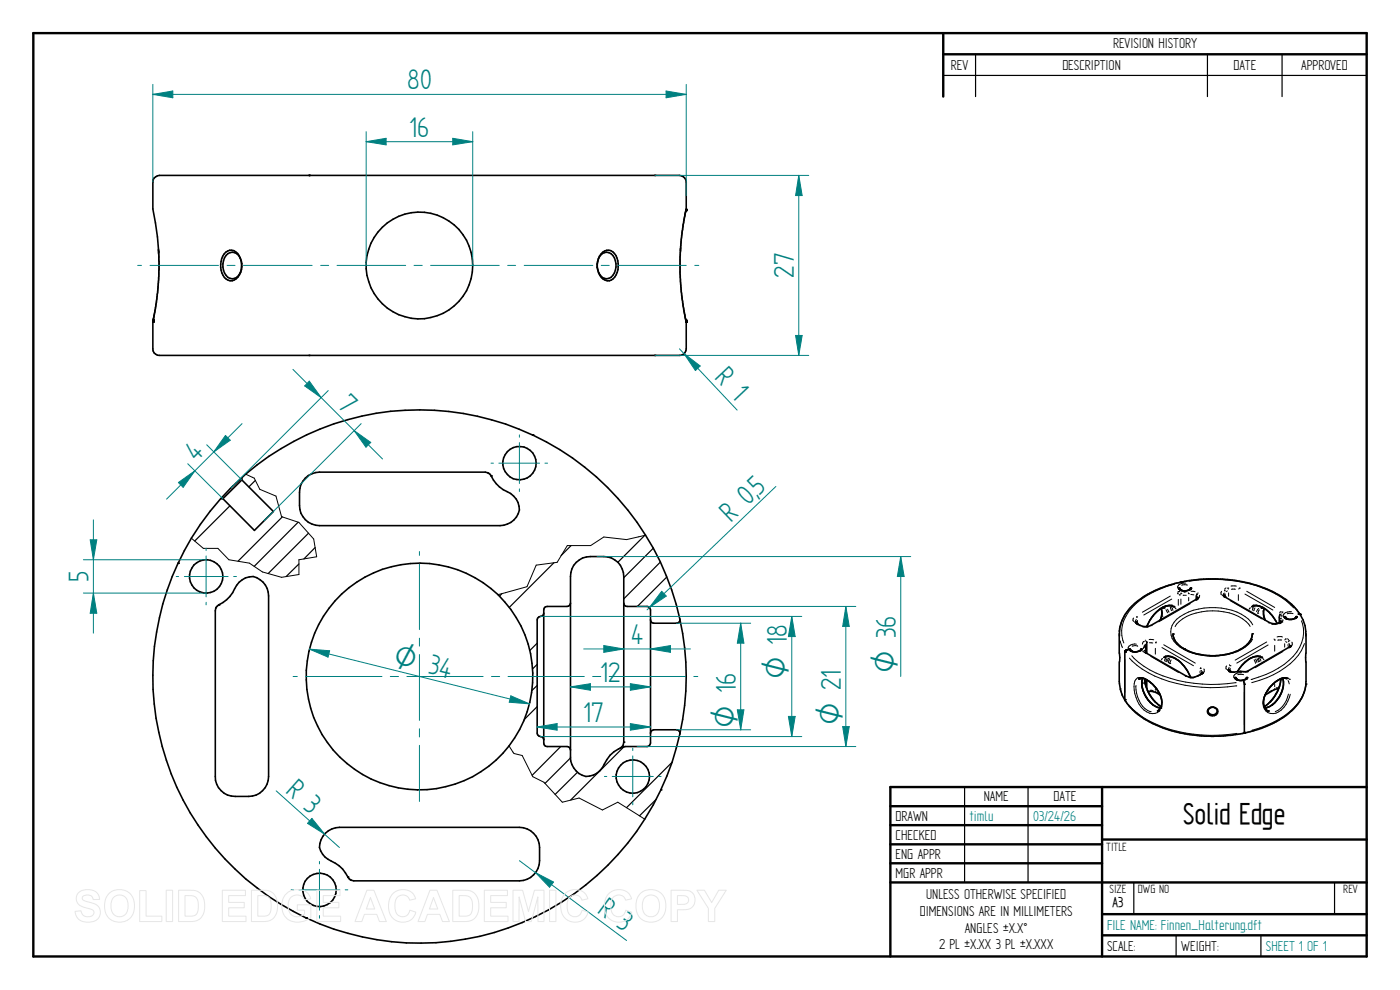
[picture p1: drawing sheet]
<svg xmlns="http://www.w3.org/2000/svg" width="297mm" height="210mm" viewBox="0 0 297 210" stroke-linecap="round" stroke-linejoin="round" font-family="sans-serif">
<g fill="none" stroke="#000" stroke-width=".51">
<path d="M7.1 7h282.8v195.9h-282.8zM200.1 7v13.5M200.1 11.5h89.8M188.9 171h44.9M188.9 175h44.9M188.9 179.1h44.9M233.8 167v35.9M233.8 178.1h56.1M289.9 167h-101v35.9M188.9 183.1h44.9M188.9 187.2h101M233.8 193.9h56.1"/>
<path d="M233.8 198.4h56.1"/>
</g>
<g fill="none" stroke="#000" stroke-width=".25">
<path d="M200.1 16h89.8M207 11.5v9M256.2 11.5v9M272 11.5v9M48.8 107.3l-7.5 7.5M54.1 101.9l-1.3 1.4M59.9 109.6l-9.4 9.4M63.2 110.8l-9.3 9.3M63.4 119.6l-2.7 2.7M65.4 113.1l-8.5 8.6M66.8 116.2l-2.3 2.4M117.5 119.4l-9.5 9.5"/>
<path d="M121.2 115.7l-2.2 2.2M136.8 113.5l-5.7 5.8M138.6 116.3l-6.3 6.3M140.1 119.3l-7.8 7.7M106.5 125.9l-.5 .6M114 136.4l-1.6 1.6M141.5 122.4l-6.3 6.3M114 149.9l-2.8 2.8M114 145.4l-1.2 1.1M114 140.9l-1 1M119 158.4l-6.1 6.1M132.4 158.4l-11.3 11.3"/>
<path d="M121 160.8l-5.4 5.4M122.5 163.8l-4.7 4.7M139.2 169.5l-3.5 3.6M142.5 161.8l-9.6 9.5M204.6 167v20.2M218.1 167v20.2M240.5 187.3v6.6M249.5 198.4v4.5M267.5 198.4v4.5M283.1 187.3v6.6"/>
</g>
<g fill="none" stroke="#000" stroke-width=".21">
<path d="M52.1 100.6l1.8 .8 1.2 2.4 3.4 1.4 1.2 4.4 3.7 1.2 3.1 3.5 .7 3.8-3.8 .6v3.2l-3.7 .6-4-1.2-2.8-1.8-4.3-.8-2.4-2.4h-3.1l-2.5-2.1M136.9 113.5l-4 1-4.8-.6-2.8 1.8h-4.9l-2.2 3.6-4.5 .6-1.9 4.6-6.1 1.7M237.7 136l.4 1.4M238.6 138.3h.1M238.6 140v6.9M238.9 137.9h.1M238.9 137.9l-.2 .2M239.1 137.8h.1M239.6 139.6a20.2 20.2 0 0 0 11.8 5.8 33.9 33.9 0 0 0 11 .1M240.1 139.1a18.3 18.3 0 0 0 9.8 5.3 32.5 32.5 0 0 0 12.4 .4M240.2 137.1l.6-.2 .6 .2M240.5 131.1l-.1 .2 .1 .5"/>
<path d="M241 132.3h.2M241.1 136.7a1.32 1.32 0 0 0-1.7 .9 1.58 1.58 0 0 0 1.6 .7M241.1 131.4l-.2 .3M241.1 130.9h.1M241.1 132.4l.3 .1M241.1 130.9l.1 .1M241.3 131.6v.4M241.9 132.7h-.3M242.4 138.1l.1 .2M242.4 133h1.2M242.5 138.3h.1M242.6 136.1h.1"/>
<path d="M242.6 137.3v.3M242.6 136.1l-.2 .6M242.7 137.1h.1M242.7 138h.1M242.7 138l.2 .1M243 138.4h.1M243 138.3l-.3 .1M243 135.8h.1M243.1 136.7l-.2 .2M243.1 138l-.1 .2M243.1 136l.1 .2M243.2 136v.2"/>
<path d="M243.2 136.2h.1M243.8 135.7h1M243.8 136.4h.8M244.1 139.2l5.9 3.5M244.2 132.7h.2M245.1 137.5v1.3M245.2 136.4h.1M245.3 136.1l-.1 .3M246.5 130.7h.1M246.5 137.4l6.7 3.8M246.5 129.8v.9M246.6 139.7l-.2 .3"/>
<path d="M246.9 136.8l6.7 3.9M247.1 128.8h.1M247.2 139.1a3.8 3.8 0 0 1 3.4 1.4l1.3 1.8M247.3 139.7l-.2 .5M247.4 129.3l.3 .7M247.6 139.7l-.2 .7M247.7 129.2l.3 .7M247.9 139.7h.1M247.9 139.7l-.3 .7M248.2 139.9l-.3 .7M248.3 128.9h.1M248.3 128.9l.2 .6"/>
<path d="M248.3 126.4l-5.9 3.5M248.5 140l-.3 .8M248.6 127.1l-5.9 3.4M248.6 128.9l.2 .6M248.8 128.4a3.8 3.8 0 0 0-3.5 1.4l-1.3 1.7M249.1 124a18 18 0 0 0-9.7 5.8 6.7 6.7 0 0 0-1 6.6M249.2 128.9l.3 .3M249.8 125.8h.1M249.8 125.8l.1 .2M249.9 125.5h.1M250 127.2v1.2M250.2 126.2h.1"/>
<path d="M250.2 126.2h.2M250.3 125.5h-.4M250.5 125.9h.1M250.5 127.1v1.1M250.6 125.8l-.1 .1M250.6 123.5l.1 .1M250.7 123.6h.1M251 126.3h.7M251.1 125.6h.5M251.6 123.7a1.32 1.32 0 0 0-1.7 1 1.5 1.5 0 0 0 1.6 .7M251.9 124.1l-1.2 .1M252.1 125.7v.2"/>
<path d="M252.1 125.9h.1M252.2 126.7v.8M252.3 123.3a30.5 30.5 0 0 1 18.3 2.7 13.8 13.8 0 0 1 3.8 2.9M252.5 128.1l-6.7 3.8M252.6 126.1l.7 .1M252.7 125.4l.8 .1M253.7 127.2h.2M253.8 126.2h.1M253.9 126.5l.1 .1M254 126.6h.1M254 125.9l-.2 .3M254.1 125.8h.1"/>
<path d="M254.5 126.3l-.2 .6M259.2 125.4l-.2 .2 .1 .6M259.6 126.6h.2M259.8 125.2h.1M259.8 125.8l-.2 .2M259.8 125.2l.1 .2M259.9 126v.4M260.1 124.7l-.3 .2M260.4 125.3l-.3 .2M260.5 124.8h.1M260.5 124.8l.1 .2M260.6 125.8v.7"/>
<path d="M261 127.4l6.7 3.9M261.2 124.3h1.1M261.2 125h.9M262.7 126.2v1.2M262.9 124.8h.1M262.9 124.8l-.1 .2M264.1 126l5.9 3.4M264.5 125.4l5.9 3.5M265.2 132.9a8.6 8.6 0 0 0-6.8-3.3 11.7 11.7 0 0 0-8.2 2.2l-.9 1.1M265.3 128.9l-.3 .3M265.8 132.5a7.7 7.7 0 0 0-5.5-3.3 12.9 12.9 0 0 0-10.7 2.2 3.6 3.6 0 0 0 .8 5.9 13.4 13.4 0 0 0 13.8 0l1.2-1.2 .3-.5M265.8 128.4a4 4 0 0 1 3.5 1.5l.9 1"/>
<path d="M265.9 128.9l-.2 .6M266.1 140l.3 .7M266.2 128.9l-.2 .7M266.4 139.8l.3 .7M266.7 139.7l.3 .7M266.8 130.1h.1M267 139.7h.1M267 139.7l.2 .6M267 129.1l-.4 .7M267.2 129.4l-.4 .7M267.3 139.7l.2 .6M267.4 139.1a4.6 4.6 0 0 0-4 2"/>
<path d="M267.6 128.9h.1M267.9 139.7l.2 .3M268 130.5l.1 .5M268.1 129.4l-.1 .4M268.7 136.2l-6.7 3.8M269 136.8l-6.6 3.9M269.3 132.1h-.2M269.7 132.4h1.1M270.3 135.6l.1 .2M270.4 135.8h.1M270.4 136.9v1.2M270.9 135.1h1.2"/>
<path d="M271.4 132.2h.2zM271.4 130.4v.2M271.4 131.1l.1 .2M271.4 130.3l.2 .1M271.6 131.7v.1M271.6 129.8h.1M271.6 131.6l.1 .1M271.6 129.8l-.1 .2M271.7 131.3h.1M271.7 130.3h.2M271.8 131.1l-.1 .2M271.9 135.8h-.8"/>
<path d="M271.9 132h.1M271.9 130.5v.3M272 129.8h.1M272 129.8l.1 .2M272.2 131.4l-.3 .6M272.2 138.2l-5.9 3.4M272.5 136.6v.7M272.7 135.6h.1M272.7 135.6l-.1 .2M272.8 136.1l.2 .2M273.1 135.5l.3 .2M273.3 136.7v.4"/>
<path d="M273.3 137.4h.3M273.4 135.9h.1M273.4 136.5l.2 .2M273.4 135.9l-.1 .2M274 129.8a1.3 1.3 0 0 0-1.8 1 1.58 1.58 0 0 0 1.7 .6M274.1 136.2l.1 .6-.2 .2M274.3 130.2h-1.2M275.4 130.3h.1M275.6 130.3h.1M275.7 130.3h.1M276.1 131.7a7.3 7.3 0 0 1-2.7 8.4 19.6 19.6 0 0 1-7.9 4M276.7 136.5a12 12 0 0 1-6.5 6.6l-1.4 .7-3.2 1"/>
<path d="M108 158.2l1.1 1.7 1.7 .4 2.2 4.5 2.4 1.1 3.9 4.3 3.6-.9 4.9 2.5 3.3-1.6 5.7 3.6M237.7 146.1h.1M237.7 146.2l.5 1.3M239.6 149.7a19.8 19.8 0 0 0 11.8 5.8 32.7 32.7 0 0 0 11 .1M241 145.4a5.8 5.8 0 0 0 3 5.6M242.2 145.4a6.1 6.1 0 0 0 2.5 4.2M242.8 144.3h.1M242.8 144.3v.4M242.9 144.2v.2M242.9 144.3v.1M243 144.6l-.2 .3M243 144.8v.1"/>
<path d="M243.4 146.5l.5 1 1.1 1.5M244 151h.1M244 146.4l.6 .1M245.1 146.1v.3M245.1 146.7l.1 .2M245.4 146.9l.3 .2M246.3 147.6a6.5 6.5 0 0 0-4.2-3.9 1.5 1.5 0 0 0-1.5 2 6.2 6.2 0 0 0 3.3 5.6 2.1 2.1 0 0 0 2.2-.6M247.9 140.6h.1M248.2 140.8h.1M251.7 143.4l-.2 .1M252.3 143.7h1.1M254 143.4l.3 .1"/>
<path d="M254.6 142.4v.3M254.6 141.8h.1M254.7 143h.2M254.7 143.2l-.2 .1M254.8 142.2l.1 .2M254.8 141.6l-.2 .2M255.4 141.9v.8M260.2 141.3l-.1 .2 .1 .5M260.6 142.5h.3zM260.8 141.6l-.2 .3M260.8 141l.1 .2M260.9 141.2h.1"/>
<path d="M261 141.8v.4M261.2 142.6l.8 .1M262.4 142.5l.1 .1M262.6 143.1h1.2M262.9 142.5h.5M263.5 142.7a1.32 1.32 0 0 0-1.8 1 1.43 1.43 0 0 0 1.7 .7M263.8 144.5h.1M263.9 142.5v.1M263.9 144.7l.1 .2M264 145.2h.1M264 144.9h.1M264 155.3h.1"/>
<path d="M264 146.8v6.9M264 155.3l-.1 .2M264.6 142.5h.1M264.6 142.5l-.4 .1M264.6 142.4h.3M265.4 144.1h.1M269.9 146.4l-.8 .5M270.4 145.2v.5M270.4 146.1l-.1 .2M271.1 145.9l-.4 .1M271.5 145.6v.1a9.1 9.1 0 0 1-2 3.3M272.3 145.5a6.2 6.2 0 0 1-2.5 4.2"/>
<path d="M273.3 144.4l.2 .7M273.3 147.2a5.1 5.1 0 0 1-2.7 3.8M273.6 144.1h.1M273.6 144.1a1.68 1.68 0 0 0-2.3 0 6.6 6.6 0 0 0-3.4 5 2.17 2.17 0 0 0 1.4 2.2 2.17 2.17 0 0 0 2.5-.7 6.2 6.2 0 0 0 1.9-3.3M276.7 146.6a12 12 0 0 1-6.5 6.6l-2.9 1.2-1.7 .5"/>
</g>
<g fill="#000">
<circle cx="65.6" cy="37.2" r=".17"/>
<circle cx="138.9" cy="37.2" r=".17"/>
<circle cx="145.5" cy="44.8" r=".17"/>
<circle cx="145.5" cy="44.6" r=".17"/>
<circle cx="145.5" cy="44.7" r=".17"/>
<circle cx="145.5" cy="44.4" r=".17"/>
<circle cx="145.5" cy="44.5" r=".17"/>
<circle cx="32.4" cy="68.2" r=".17"/>
<circle cx="32.4" cy="68.3" r=".17"/>
<circle cx="32.5" cy="67.9" r=".17"/>
<circle cx="32.5" cy="68" r=".17"/>
<circle cx="32.5" cy="68.1" r=".17"/>
<circle cx="32.5" cy="67.8" r=".17"/>
<circle cx="65.6" cy="75.4" r=".17"/>
<circle cx="138.9" cy="75.4" r=".17"/>
<circle cx="145.5" cy="67.8" r=".17"/>
<circle cx="145.5" cy="67.9" r=".17"/>
<circle cx="145.5" cy="68.3" r=".17"/>
<circle cx="145.5" cy="68.2" r=".17"/>
<circle cx="145.5" cy="68.1" r=".17"/>
<circle cx="145.6" cy="68.3" r=".17"/>
<circle cx="113" cy="92.3" r=".17"/>
<circle cx="37.8" cy="119.5" r=".17"/>
<circle cx="104.2" cy="101" r=".17"/>
<circle cx="46.4" cy="128.3" r=".17"/>
<circle cx="238.6" cy="138.3" r=".17"/>
<circle cx="238.7" cy="138.2" r=".17"/>
<circle cx="238.7" cy="138.1" r=".17"/>
<circle cx="238.7" cy="138" r=".17"/>
<circle cx="238.8" cy="138" r=".17"/>
<circle cx="238.9" cy="137.9" r=".17"/>
<circle cx="239" cy="137.9" r=".17"/>
<circle cx="239" cy="137.8" r=".17"/>
<circle cx="239.1" cy="137.8" r=".17"/>
<circle cx="239.6" cy="137.7" r=".17"/>
<circle cx="239.6" cy="137.8" r=".17"/>
<circle cx="239.6" cy="137.9" r=".17"/>
<circle cx="239.7" cy="137.9" r=".17"/>
<circle cx="239.7" cy="138" r=".17"/>
<circle cx="239.8" cy="138" r=".17"/>
<circle cx="239.9" cy="138" r=".17"/>
<circle cx="239.9" cy="138.1" r=".17"/>
<circle cx="240.1" cy="138.2" r=".17"/>
<circle cx="240.9" cy="132" r=".17"/>
<circle cx="240.9" cy="131.9" r=".17"/>
<circle cx="240.9" cy="132.1" r=".17"/>
<circle cx="241" cy="132.1" r=".17"/>
<circle cx="241" cy="132.2" r=".17"/>
<circle cx="241.1" cy="132.2" r=".17"/>
<circle cx="241.2" cy="132.3" r=".17"/>
<circle cx="241.2" cy="132.2" r=".17"/>
<circle cx="241.6" cy="138.1" r=".17"/>
<circle cx="241.7" cy="138.1" r=".17"/>
<circle cx="241.9" cy="138" r=".17"/>
<circle cx="241.9" cy="137.9" r=".17"/>
<circle cx="242" cy="137.9" r=".17"/>
<circle cx="242" cy="137.8" r=".17"/>
<circle cx="242.1" cy="137.8" r=".17"/>
<circle cx="242.1" cy="137.7" r=".17"/>
<circle cx="242.9" cy="137.2" r=".17"/>
<circle cx="242.9" cy="137.1" r=".17"/>
<circle cx="243" cy="138.4" r=".17"/>
<circle cx="243.3" cy="132.9" r=".17"/>
<circle cx="246.2" cy="131.4" r=".17"/>
<circle cx="246.3" cy="129.1" r=".17"/>
<circle cx="246.7" cy="128.9" r=".17"/>
<circle cx="246.8" cy="128.9" r=".17"/>
<circle cx="246.9" cy="139.4" r=".17"/>
<circle cx="246.9" cy="128.9" r=".17"/>
<circle cx="247" cy="139.4" r=".17"/>
<circle cx="248.8" cy="134.5" r=".17"/>
<circle cx="248.9" cy="128.7" r=".17"/>
<circle cx="249" cy="128.7" r=".17"/>
<circle cx="250.1" cy="124.8" r=".17"/>
<circle cx="250.1" cy="124.9" r=".17"/>
<circle cx="250.1" cy="125" r=".17"/>
<circle cx="250.2" cy="125" r=".17"/>
<circle cx="250.3" cy="125.1" r=".17"/>
<circle cx="250.4" cy="125.1" r=".17"/>
<circle cx="250.4" cy="125.2" r=".17"/>
<circle cx="250.6" cy="125.2" r=".17"/>
<circle cx="250.6" cy="123.5" r=".17"/>
<circle cx="250.7" cy="123.5" r=".17"/>
<circle cx="251.2" cy="137.7" r=".17"/>
<circle cx="251.3" cy="137.7" r=".17"/>
<circle cx="252.1" cy="125.2" r=".17"/>
<circle cx="252.2" cy="125.1" r=".17"/>
<circle cx="252.3" cy="125.1" r=".17"/>
<circle cx="252.4" cy="125.1" r=".17"/>
<circle cx="252.4" cy="125" r=".17"/>
<circle cx="252.5" cy="125" r=".17"/>
<circle cx="252.5" cy="124.9" r=".17"/>
<circle cx="252.5" cy="124.8" r=".17"/>
<circle cx="252.6" cy="124.8" r=".17"/>
<circle cx="253.7" cy="127.2" r=".17"/>
<circle cx="253.8" cy="127.1" r=".17"/>
<circle cx="253.9" cy="127" r=".17"/>
<circle cx="254" cy="126.9" r=".17"/>
<circle cx="254" cy="127" r=".17"/>
<circle cx="254" cy="126.8" r=".17"/>
<circle cx="259.5" cy="126.3" r=".17"/>
<circle cx="259.5" cy="126.2" r=".17"/>
<circle cx="259.5" cy="126.4" r=".17"/>
<circle cx="259.6" cy="126.4" r=".17"/>
<circle cx="259.7" cy="126.5" r=".17"/>
<circle cx="259.8" cy="126.6" r=".17"/>
<circle cx="265.6" cy="128.7" r=".17"/>
<circle cx="265.7" cy="134.5" r=".17"/>
<circle cx="267.6" cy="129" r=".17"/>
<circle cx="267.6" cy="139.4" r=".17"/>
<circle cx="267.6" cy="139.5" r=".17"/>
<circle cx="267.6" cy="128.9" r=".17"/>
<circle cx="271.4" cy="132.2" r=".17"/>
<circle cx="271.5" cy="132.1" r=".17"/>
<circle cx="271.6" cy="132" r=".17"/>
<circle cx="271.7" cy="131.9" r=".17"/>
<circle cx="271.7" cy="132" r=".17"/>
<circle cx="271.7" cy="131.8" r=".17"/>
<circle cx="272.5" cy="130.9" r=".17"/>
<circle cx="272.5" cy="130.8" r=".17"/>
<circle cx="272.5" cy="131" r=".17"/>
<circle cx="272.6" cy="131.1" r=".17"/>
<circle cx="272.6" cy="131" r=".17"/>
<circle cx="272.7" cy="131.1" r=".17"/>
<circle cx="272.8" cy="131.2" r=".17"/>
<circle cx="273.1" cy="131.3" r=".17"/>
<circle cx="273.4" cy="137.3" r=".17"/>
<circle cx="273.5" cy="137.3" r=".17"/>
<circle cx="273.6" cy="137.2" r=".17"/>
<circle cx="273.6" cy="137.1" r=".17"/>
<circle cx="273.7" cy="137" r=".17"/>
<circle cx="273.7" cy="137.1" r=".17"/>
<circle cx="274.6" cy="131.2" r=".17"/>
<circle cx="274.7" cy="131.1" r=".17"/>
<circle cx="274.8" cy="131.1" r=".17"/>
<circle cx="274.9" cy="131" r=".17"/>
<circle cx="274.9" cy="130.9" r=".17"/>
<circle cx="275" cy="130.9" r=".17"/>
<circle cx="275" cy="130.8" r=".17"/>
<circle cx="275.8" cy="130.3" r=".17"/>
<circle cx="275.8" cy="130.4" r=".17"/>
<circle cx="132.3" cy="157.4" r=".17"/>
<circle cx="238.6" cy="148.4" r=".17"/>
<circle cx="241.6" cy="144" r=".17"/>
<circle cx="241.9" cy="143.9" r=".17"/>
<circle cx="242.2" cy="144.9" r=".17"/>
<circle cx="242.9" cy="144.7" r=".17"/>
<circle cx="245.6" cy="150.8" r=".17"/>
<circle cx="246.2" cy="150.2" r=".17"/>
<circle cx="246.3" cy="149.9" r=".17"/>
<circle cx="254.8" cy="143" r=".17"/>
<circle cx="254.8" cy="142.9" r=".17"/>
<circle cx="254.9" cy="142.9" r=".17"/>
<circle cx="255" cy="142.8" r=".17"/>
<circle cx="255" cy="142.7" r=".17"/>
<circle cx="260.6" cy="142.1" r=".17"/>
<circle cx="260.6" cy="142.2" r=".17"/>
<circle cx="260.7" cy="142.3" r=".17"/>
<circle cx="260.8" cy="142.4" r=".17"/>
<circle cx="260.9" cy="142.4" r=".17"/>
<circle cx="260.9" cy="142.5" r=".17"/>
<circle cx="262" cy="143.9" r=".17"/>
<circle cx="262" cy="143.8" r=".17"/>
<circle cx="262" cy="143.7" r=".17"/>
<circle cx="262.1" cy="144" r=".17"/>
<circle cx="262.1" cy="143.9" r=".17"/>
<circle cx="262.2" cy="144.1" r=".17"/>
<circle cx="262.3" cy="144.1" r=".17"/>
<circle cx="262.5" cy="144.2" r=".17"/>
<circle cx="263.9" cy="155.5" r=".17"/>
<circle cx="264" cy="155.4" r=".17"/>
<circle cx="264" cy="144.2" r=".17"/>
<circle cx="264.2" cy="144.1" r=".17"/>
<circle cx="264.3" cy="144" r=".17"/>
<circle cx="264.4" cy="143.9" r=".17"/>
<circle cx="264.4" cy="144" r=".17"/>
<circle cx="264.4" cy="143.8" r=".17"/>
<circle cx="264.5" cy="143.8" r=".17"/>
<circle cx="264.5" cy="143.7" r=".17"/>
<circle cx="268.4" cy="150.2" r=".17"/>
<circle cx="268.9" cy="150.8" r=".17"/>
<circle cx="271.7" cy="144" r=".17"/>
<circle cx="271.7" cy="144.1" r=".17"/>
<circle cx="272.6" cy="143.8" r=".17"/>
<circle cx="272.7" cy="143.9" r=".17"/>
<circle cx="272.8" cy="143.9" r=".17"/>
<circle cx="272.9" cy="143.9" r=".17"/>
<circle cx="277" cy="145.1" r=".17"/>
<circle cx="140.2" cy="167.6" r=".17"/>
<circle cx="64.9" cy="194.7" r=".17"/>
<circle cx="65" cy="194.7" r=".17"/>
<circle cx="73.8" cy="186.1" r=".17"/>
</g>
<g fill="none" stroke="#000" stroke-width=".34">
<path d="M33.6 52.9l.1 .4M48 54.2a1.69 1.69 0 0 1 2.9 .5 3.2 3.2 0 0 1-1.1 4.4 1.91 1.91 0 0 1-2.4-1.8 3.6 3.6 0 0 1 .6-3.1zM51.2 55.3l.1 .7M51.2 55.3a2.47 2.47 0 0 0-2.5-2.2 3.2 3.2 0 0 0-1.9 3.6 2.55 2.55 0 0 0 2.5 2.9 2.95 2.95 0 0 0 2-3M126.7 56.1a2.8 2.8 0 0 1 2.5-3 3 3 0 0 1 1.9 3.5 2.67 2.67 0 0 1-2.3 3 2.34 2.34 0 0 1-1.8-1.7M126.7 56.6l.1 .7M126.8 57.3a3.2 3.2 0 0 1 1.4-3.7 1.9 1.9 0 0 1 2.4 1.7 3.2 3.2 0 0 1-1.4 3.8 1.73 1.73 0 0 1-2.2-1.2M126.8 57.3l.2 .6M144.4 52.6v.7M145.5 44.7l.1-6a1.48 1.48 0 0 0-1.5-1.5h-110.3a1.49 1.49 0 0 0-1.4 1.5v5.6a60 60 0 0 1 1.3 15.1l-.5 4.7-.7 3.8M145.5 44.7l-.9 5.3-.3 4.5v3.6l.2 3.7 1 6M32.4 68.3v5.7a1.34 1.34 0 0 0 1.4 1.4h110.3a1.4 1.4 0 0 0 1.5-1.4v-5.7"/>
<path d="M145.5 67.8v.1M145.5 67.9v.1M113 92.3a56.4 56.4 0 0 0-61.7 9M113 92.3a56.3 56.3 0 0 1 31.2 39.4l-.1 .3-.5 .2h-4.9l-.4-.1-.3-.6M37.8 119.5a56.7 56.7 0 0 0 27.1 75.2M46.8 105.8a55 55 0 0 0-9 13.7M46.8 105.8h.5M51.3 101.3v.5M51.3 101.3l-4.5 4.5M51.3 101.8l-4 4M51.3 101.8l6.7 6.7-4 4-6.7-6.7M64.8 101.4a4.4 4.4 0 0 1 3-1.2h35.2a2.09 2.09 0 0 1 1.7 1.7 7.4 7.4 0 0 0 3.6 2.8 3.5 3.5 0 0 1 1.9 3.5 3.5 3.5 0 0 1-2.5 3l-1.6 .3h-38.3a4.3 4.3 0 0 1-4.3-4.3 7.2 7.2 0 0 1 .8-5.1z"/>
<path d="M103.5 100.3l.2 .1M104.1 100.8l.1 .2M45.9 128.8l-.1 .1M46.5 128.3l-.2 .1M50.7 123.5a3.4 3.4 0 0 1 5.1 0 4.1 4.1 0 0 1 1.2 2.9v38.3a4.3 4.3 0 0 1-4.3 4.3 7.7 7.7 0 0 1-5.2-.7 4.1 4.1 0 0 1-1.8-3.6v-35.1a2.05 2.05 0 0 1 1.6-1.8 7.8 7.8 0 0 0 2.9-3.6zM115.4 130.1a.96 .96 0 0 1-1.1 .8l-.3 .6v24a.96 .96 0 0 0 1 .8l.4 .6M121 128l-.4 .6-.3 .1h-4.6l-.3 .7v28.2l.3 .7 4.6 .1 .3 .1 .4 .6M132.3 128l.4 .6 .4 .1h4.2h.3l.4 .7v28.2l-.4 .7-.3 .1h-4.7a6.8 6.8 0 0 0-4.8 4.5 3.5 3.5 0 0 1-6.1 0l-.6-1.5-.1-.8v-38.3a4.2 4.2 0 0 1 4.3-4.2 6.8 6.8 0 0 1 5.8 1.2 4.6 4.6 0 0 1 1.2 3v35.1l-.1 .7-.7 .6M144.2 131.4a55.4 55.4 0 0 1 0 24.3M237.4 134.5v4.1M237.5 134.9v-1.1a9.1 9.1 0 0 1 3.2-5.7l2.8-2 3.1-1.5a29.8 29.8 0 0 1 9.4-1.8l2.6 .1a25.2 25.2 0 0 1 14.6 4.7l1.2 1 .9 1a7.6 7.6 0 0 1 1.7 5.3M237.5 138.6v1.8"/>
<path d="M238.6 138.3l.1 10.3M239.9 138.1h.1M240.1 138.2l.6 .1 .9-.1M241.7 138.1h-.1M241.8 138l-.1 .1M242.9 137.2l.2 .3v1M243 138.4l8.7 5a2.89 2.89 0 0 0 3.1-.4M243.3 136.4v2.2M246.2 131.5l-.1 .1M246.3 129.1l.2 1-.3 1.3M246.8 128.9h.1M246.9 139.4h.1"/>
<path d="M247.1 139.4l.8-.2 1.1 .3a7.3 7.3 0 0 1 2.9 2.8l.7 1.4M248.8 134.5l.1 .4a3.8 3.8 0 0 0 1.7 2.3l.6 .5M248.9 128.7l-.6-.2-.9 .1-1.4 .7-1.5 1.5-1.2 2.1M250.4 125.2h.1M250.6 125.2l.4 .1 1.1-.1M252.2 125.2h-.1M252.3 125.1h-.1M253.7 127.2l-9.5 5.5a2.91 2.91 0 0 1-3-.4M253.8 126.4v.7M259.8 126.6l9.5 5.5 .7 .2 1.4-.1M265.6 128.7l1.1-.2 1 .3a6.8 6.8 0 0 1 2.9 2.8l.4 .7M265.7 134.5a3.9 3.9 0 0 1-2.1 3 12.7 12.7 0 0 1-5.8 1.6h-1a13.6 13.6 0 0 1-5.5-1.4"/>
<path d="M267.6 139.4a2.41 2.41 0 0 0-2.4 .3l-1.8 1.5-.8 1.3M267.8 128.9h-.1M268.2 129.1l-.1 1.2 .3 1.3M271.6 130.4l-.2 .6v1.2M272.7 131.1h.1M272.8 131.2l.2 .1M273.3 137.4l-8.7 5-2.9 .2-.8-.1M273.5 137.3h-.1M274.5 131.3l-.4 .1-1.1-.1M274.7 131.2h-.1M275.4 130.3h.4M277 138.6v1.9"/>
<path d="M277.1 134.5v4.1M138 155.5l.1-.3 .6-.4h4.9a.73 .73 0 0 1 .6 .9M144.2 155.7a52.1 52.1 0 0 1-4 11.8M237.4 140.4a15.7 15.7 0 0 0 .7 7.1l.6 1.1M238.7 148.6a14.2 14.2 0 0 0 5.9 4.9l3.6 1.4 3.4 .8a30.1 30.1 0 0 0 8.4 .4l3.9-.6M241.9 143.9h-.2M241.9 143.8l.6 .1 .6 .2M242.2 144.9l.1 .3a6.1 6.1 0 0 0 3.1 4.7l.7 .3M242.4 143.9l-.2 .9M242.9 144.6l.3 1.3 .6 1.3a7.9 7.9 0 0 0 2.4 2.7M243.1 144.1v1.5M243.1 144.1a5.8 5.8 0 0 1 3.4 5.3l-.2 .5"/>
<path d="M243.3 144.2v1.8M243.6 146.7a3.2 3.2 0 0 1 2.5 .7M246.3 149.9h.1M246.3 149.9l-.7 .9M256.5 150.2a.99 .99 0 0 1 1.6 .1 .99 .99 0 0 1-.5 1.5 .97 .97 0 0 1-1.2-.3 .97 .97 0 0 1 .1-1.3zM256.6 150.2a.88 .88 0 0 1 1.4 0 .88 .88 0 0 1-.2 1.4 .94 .94 0 0 1-1.1-.1 .94 .94 0 0 1-.3-1zM262.3 144.1l.1 .1M263.8 144.5l.2 .7v10.2M264.2 144.1l-.8 .3-.9-.2M268.4 147.4l-.3 .7v1.3l.1 .6 .7 .8M271.2 146l-.9 .3-1.9 1.1M271.7 144.1v.7a8.7 8.7 0 0 1-3.5 5.1"/>
<path d="M272.1 143.9l.2 .6-.1 1.4a6.7 6.7 0 0 1-1.6 2.9l-1.2 1.1-1 .3M272.2 143.9l-1 .3-1.2 1-.8 .8-.8 1.4M272.6 143.8l-.4 .1M272.6 143.8l.2 .1M277 145.1l-.1 1.2-.6 1.5a15.7 15.7 0 0 1-9.3 6.9l-3.1 .8M277.1 140.4l-.1 4.6M69 176.8a4.4 4.4 0 0 1 3-1.3h38.2a4.3 4.3 0 0 1 4.3 4.3 7.2 7.2 0 0 1-.8 5.2 4.3 4.3 0 0 1-3.5 1.9h-35.1a2.19 2.19 0 0 1-1.8-1.7 7.6 7.6 0 0 0-3.7-2.9 3.3 3.3 0 0 1-1.1-4.9zM140.2 167.6a56.6 56.6 0 0 1-75.2 27.1M73.8 186.1l.1 .1M74.3 186.6l.2 .1"/>
<circle cx="89" cy="56.3" r="11.3"/>
<circle cx="110.2" cy="98.3" r="3.5"/>
<circle cx="43.8" cy="122.3" r="3.5"/>
<circle cx="89" cy="143.5" r="24"/>
<circle cx="134.2" cy="164.7" r="3.5"/>
<circle cx="67.8" cy="188.8" r="3.5"/>
</g>
<path d="M32.4 17.9v20.8M145.6 17.9v23.6M32.4 20l4.3-.7v1.4z" fill="none" stroke="#008080" stroke-width=".21"/>
<path d="M32.4 20l4.3-.7v1.4z" fill="#008080"/>
<path d="M141.3 19.3l4.3 .7-4.3 .7z" fill="none" stroke="#008080" stroke-width=".21"/>
<path d="M141.3 19.3l4.3 .7-4.3 .7z" fill="#008080"/>
<path d="M32.4 20h113.2M77.7 27.9v28.4M96.1 29.3l4.2 .8-4.2 .6zM100.3 27.9v28.4" fill="none" stroke="#008080" stroke-width=".21"/>
<path d="M96.1 29.3l4.2 .8-4.2 .6z" fill="#008080"/>
<path d="M77.7 30.1l4.2-.8v1.4z" fill="none" stroke="#008080" stroke-width=".21"/>
<path d="M77.7 30.1l4.2-.8v1.4z" fill="#008080"/>
<path d="M77.7 30.1h22.6M138.9 37.2h32.7M169.5 37.2l.7 4.3h-1.4zM138.9 75.4h32.7" fill="none" stroke="#008080" stroke-width=".21"/>
<path d="M169.5 37.2l.7 4.3h-1.4z" fill="#008080"/>
<path d="M168.8 71.2h1.4l-.7 4.2z" fill="none" stroke="#008080" stroke-width=".21"/>
<path d="M168.8 71.2h1.4l-.7 4.2z" fill="#008080"/>
<g fill="none" stroke="#008080" stroke-width=".21">
<path d="M169.5 37.2v38.2M29.2 56.3h.8M31.8 56.3h14.6M48.2 56.3h1.7M51.6 56.3h14.6M68 56.3h1.7M71.5 56.3h14.6M87.8 56.3h1.8M91.4 56.3h14.5M107.7 56.3h1.7M111.2 56.3h14.6M127.6 56.3h1.6"/>
<path d="M131.1 56.3h14.5M147.4 56.3h.9M143.6 132.2h15.7M157.1 132.2l.7 4.2h-1.4zM62.2 143.5h.9M64.9 143.5h16.1M82.8 143.5h1.7M86.3 143.5h16.2M104.3 143.5h1.7M107.8 143.5h16.2M125.7 143.5h1.8M129.2 143.5h16.2"/>
<path d="M143.6 154.8h15.7M147.2 143.5h.8"/>
</g>
<path d="M157.1 132.2l.7 4.2h-1.4z" fill="#008080"/>
<path d="M156.4 150.6h1.4l-.7 4.2z" fill="none" stroke="#008080" stroke-width=".21"/>
<path d="M156.4 150.6h1.4l-.7 4.2z" fill="#008080"/>
<path d="M135.2 128.7h46.4M157.1 132.2v22.6M179.5 128.7l.7 4.2h-1.4zM135.2 158.4h46.4" fill="none" stroke="#008080" stroke-width=".21"/>
<path d="M179.5 128.7l.7 4.2h-1.4z" fill="#008080"/>
<path d="M178.8 154.1h1.4l-.7 4.3z" fill="none" stroke="#008080" stroke-width=".21"/>
<path d="M178.8 154.1h1.4l-.7 4.3z" fill="#008080"/>
<path d="M126.7 118.1h66.5M191.1 118.1l.7 4.2h-1.4zM179.5 128.7v29.7" fill="none" stroke="#008080" stroke-width=".21"/>
<path d="M191.1 118.1l.7 4.2h-1.4z" fill="#008080"/>
<path d="M191.1 118.1v25.4M114.6 130.8h55.5M168 130.8l.7 4.2h-1.4zM114.6 156.3h55.5" fill="none" stroke="#008080" stroke-width=".21"/>
<path d="M168 130.8l.7 4.2h-1.4z" fill="#008080"/>
<path d="M167.3 152h1.4l-.7 4.3z" fill="none" stroke="#008080" stroke-width=".21"/>
<path d="M167.3 152h1.4l-.7 4.3z" fill="#008080"/>
<path d="M138 137.7l4.2-.8v1.5zM168 130.8v25.5" fill="none" stroke="#008080" stroke-width=".21"/>
<path d="M138 137.7l4.2-.8v1.5z" fill="#008080"/>
<path d="M128.1 136.9l4.2 .8-4.2 .7z" fill="none" stroke="#008080" stroke-width=".21"/>
<path d="M128.1 136.9l4.2 .8-4.2 .7z" fill="#008080"/>
<path d="M123.8 137.7h22.7M133.7 145l4.3 .7-4.3 .7z" fill="none" stroke="#008080" stroke-width=".21"/>
<path d="M133.7 145l4.3 .7-4.3 .7z" fill="#008080"/>
<path d="M121 145.7l4.3-.7v1.4z" fill="none" stroke="#008080" stroke-width=".21"/>
<path d="M121 145.7l4.3-.7v1.4z" fill="#008080"/>
<path d="M114 154.2l4.2-.7v1.4zM121 145.7h17" fill="none" stroke="#008080" stroke-width=".21"/>
<path d="M114 154.2l4.2-.7v1.4z" fill="#008080"/>
<path d="M133.7 153.5l4.3 .7-4.3 .7z" fill="none" stroke="#008080" stroke-width=".21"/>
<path d="M133.7 153.5l4.3 .7-4.3 .7z" fill="#008080"/>
<path d="M17.7 118.7h26M19.1 114.5h1.4l-.7 4.2zM17.7 125.8h26M114 154.2h24" fill="none" stroke="#008080" stroke-width=".21"/>
<path d="M19.1 114.5h1.4l-.7 4.2z" fill="#008080"/>
<path d="M19.8 125.8l.7 4.3h-1.4z" fill="none" stroke="#008080" stroke-width=".21"/>
<path d="M19.8 125.8l.7 4.3h-1.4z" fill="#008080"/>
<path d="M19.8 110.3v24M65.7 137.7l46.6 11.6M108.4 147.6l3.9 1.7-4.3-.3z" fill="none" stroke="#008080" stroke-width=".21"/>
<path d="M108.4 147.6l3.9 1.7-4.3-.3z" fill="#008080"/>
<path d="M65.7 137.7l4.2 .3-.3 1.4z" fill="none" stroke="#008080" stroke-width=".21"/>
<path d="M65.7 137.7l4.2 .3-.3 1.4z" fill="#008080"/>
<path d="M39.8 98.4l7.5 7.4M43.9 94.4l7.4 7.4M37.8 102.4l3.6-2.5-2.5 3.5z" fill="none" stroke="#008080" stroke-width=".21"/>
<path d="M37.8 102.4l3.6-2.5-2.5 3.5z" fill="#008080"/>
<path d="M47.8 92.4l1.1 1-3.6 2.5z" fill="none" stroke="#008080" stroke-width=".21"/>
<path d="M47.8 92.4l1.1 1-3.6 2.5z" fill="#008080"/>
<path d="M51.4 89.9l-16.1 16M65.6 80.9l2.6 3.5-3.6-2.5zM69.6 82.8l-20.6 20.7M76.6 89.9l-20.6 20.6" fill="none" stroke="#008080" stroke-width=".21"/>
<path d="M65.6 80.9l2.6 3.5-3.6-2.5z" fill="#008080"/>
<path d="M75.1 91.4l3.6 2.5-1.1 1z" fill="none" stroke="#008080" stroke-width=".21"/>
<path d="M75.1 91.4l3.6 2.5-1.1 1z" fill="#008080"/>
<g fill="none" stroke="#008080" stroke-width=".21">
<path d="M62.1 78.4l19.1 19M144.1 74l12.3 13M145.1 75l3.4 2.6-1 1zM104.2 98.3h.5M105.8 98.3h8.7M110.2 92.2v.6M110.2 93.9v8.7M115.6 98.3h.6M43.7 116.3v.5M43.7 117.9v8.7M89 117v.8M89 119.6v14"/>
<path d="M110.2 103.7v.6M37.4 122.3h.5M39.1 122.3h9.3M43.7 127.8v.5M49.6 122.3h.6M89 135.4v1.7M89 138.9v13.9M89 154.6v1.7M89 158.1v11.9M134.2 158.7v.5M128.2 164.7h.5M129.9 164.7h8.7"/>
<path d="M134.2 160.4v8.6M134.2 170.2v.5M139.7 164.7h.6M61.8 188.8h.5M63.4 188.8h8.7M67.8 182.8v.5M67.8 184.4v8.7M67.8 194.2v.6M73.2 188.8h.6"/>
</g>
<path d="M145.1 75l3.4 2.6-1 1z" fill="#008080"/>
<path d="M58.6 167.8l13.4 12M66.2 173.6l2.7 3.4-3.7-2.3z" fill="none" stroke="#008080" stroke-width=".21"/>
<path d="M66.2 173.6l2.7 3.4-3.7-2.3z" fill="#008080"/>
<path d="M110.2 182.6l22.7 16.9M113.6 185.1l3.8 2-.8 1.1z" fill="none" stroke="#008080" stroke-width=".21"/>
<path d="M113.6 185.1l3.8 2-.8 1.1z" fill="#008080"/>
<path d="M164.6 103.2l-27.3 26.2M140.4 125.4l1 1-3.6 2.5z" fill="none" stroke="#008080" stroke-width=".21"/>
<path d="M140.4 125.4l1 1-3.6 2.5z" fill="#008080"/>
<g fill="none" stroke="#e6e6e6" stroke-width=".21">
<path d="M16.6 189.4a3.1 3.1 0 0 1 4.1 .2l.4 1.2h-1.3a1.26 1.26 0 0 0-1.1-.9 1.26 1.26 0 0 0-1.3 .6l.2 .4 .8 .4a3.8 3.8 0 0 1 2.6 1.2 2.14 2.14 0 0 1-.2 2.3 2.14 2.14 0 0 1-2.2 .8 2.4 2.4 0 0 1-2.7-2.3l1.3-.1a1.43 1.43 0 0 0 1.2 1.3 1.43 1.43 0 0 0 1.5-.9 1.27 1.27 0 0 0-1.3-.9 2.44 2.44 0 0 1-2.4-2.1l.1-.7zM23.1 189.6a3.3 3.3 0 0 1 3.9-.5 3.3 3.3 0 0 1 1.5 3.6 3.2 3.2 0 0 1-3.7 2.9 3.2 3.2 0 0 1-2.6-3.9l.3-1.2zM24 190.4a1.85 1.85 0 0 1 2.3-.3 1.85 1.85 0 0 1 .9 2.1 1.85 1.85 0 0 1-.9 2 1.85 1.85 0 0 1-2.2-.3 3.2 3.2 0 0 1-.1-3.5zM29.6 188.9h1.4v5.5h3.3v1.1h-4.7zM35.3 188.8h1.3v6.7h-1.3zM37.9 188.8h2.4a2.84 2.84 0 0 1 3.1 3.4 2.79 2.79 0 0 1-3 3.3h-2.5zM39.2 190a2.79 2.79 0 0 1 2.5 .5 3.4 3.4 0 0 1-.3 3.6l-.5 .2-1.7 .1zM47.2 188.8h4.9v1.2h-3.6v1.4h3.3v1.2h-3.3v1.8h3.7v1.1h-5zM53.3 188.8h2.5a2.84 2.84 0 0 1 3.1 3.4 2.79 2.79 0 0 1-3 3.3h-2.6zM54.7 190a2.79 2.79 0 0 1 2.5 .5 3.4 3.4 0 0 1-.3 3.6l-.6 .2-1.6 .1zM60.6 189.7a3.4 3.4 0 0 1 5 .2l.3 .8-1.3 .2a1.82 1.82 0 0 0-2.3-.9 1.82 1.82 0 0 0-1.2 2.1 2.05 2.05 0 0 0 1.1 2.2 2.05 2.05 0 0 0 2.4-.4v-.8h-1.5v-1.2h2.9v2.7a3.9 3.9 0 0 1-5.6-.3 4 4 0 0 1 .2-4.6zM67.2 188.8h4.9v1.2h-3.5v1.4h3.3v1.2h-3.3v1.8h3.7v1.1h-5.1z"/>
<path d="M77.8 188.8h1.5l2.7 6.7h-1.5l-.6-1.5h-2.6l-.5 1.5h-1.5zM78.6 190.4l.9 2.4h-1.8zM83.3 189.6a2.88 2.88 0 0 1 4.9 1.1l-1.3 .3a1.6 1.6 0 0 0-1.9-1.1 1.6 1.6 0 0 0-1.2 1.8 2.26 2.26 0 0 0 1.3 2.7 1.52 1.52 0 0 0 1.9-1.3l1.2 .4a2.98 2.98 0 0 1-3.5 2.1 2.98 2.98 0 0 1-2.3-3.4l.2-1.4zM91.2 188.8h1.5l2.6 6.7h-1.4l-.6-1.5h-2.6l-.6 1.5h-1.4zM92 190.4l.9 2.4h-1.8zM96.1 188.8h2.4a2.84 2.84 0 0 1 3.1 3.4 2.79 2.79 0 0 1-3 3.3h-2.5zM97.4 190a2.79 2.79 0 0 1 2.5 .5 3.4 3.4 0 0 1-.3 3.6l-.6 .2-1.6 .1zM102.7 188.8h5v1.2h-3.6v1.4h3.3v1.2h-3.3v1.8h3.7v1.1h-5.1zM108.8 188.8h2.1l1.2 4.6 1.3-4.6h2v6.7h-1.3v-5.2l-1.4 5.2h-1.2l-1.4-5.2v5.2h-1.3zM116.6 188.8h1.3v6.7h-1.3zM119.8 189.6a2.88 2.88 0 0 1 4.9 1.1l-1.3 .3a1.6 1.6 0 0 0-1.8-1.1 1.6 1.6 0 0 0-1.3 1.8 2.26 2.26 0 0 0 1.3 2.7 1.52 1.52 0 0 0 1.9-1.3l1.3 .4a2.98 2.98 0 0 1-3.5 2.1 2.98 2.98 0 0 1-2.3-3.4l.2-1.4zM129.1 189.6a2.88 2.88 0 0 1 4.9 1.1l-1.3 .3a1.6 1.6 0 0 0-1.9-1.1 1.6 1.6 0 0 0-1.2 1.8 2.26 2.26 0 0 0 1.3 2.7 1.52 1.52 0 0 0 1.9-1.3l1.2 .4a2.98 2.98 0 0 1-3.5 2.1 2.98 2.98 0 0 1-2.3-3.4l.2-1.4z"/>
<path d="M135.8 189.6a3.3 3.3 0 0 1 3.9-.5 3.3 3.3 0 0 1 1.5 3.6 3.2 3.2 0 0 1-3.6 2.9 3.2 3.2 0 0 1-2.7-3.9l.3-1.2zM136.8 190.4a1.85 1.85 0 0 1 2.2-.3 1.85 1.85 0 0 1 .9 2.1 1.85 1.85 0 0 1-.9 2 1.85 1.85 0 0 1-2.2-.3 3.2 3.2 0 0 1 0-3.5zM142.4 188.8h2.1a2.48 2.48 0 0 1 2.7 1.1 2.12 2.12 0 0 1-.1 2.2 2.12 2.12 0 0 1-2.1 .9h-1.3v2.5h-1.3zM143.7 190h.7a1.26 1.26 0 0 1 1.7 .9 1.17 1.17 0 0 1-1.6 1h-.8zM147.8 188.8h1.6l1.6 2.7 1.5-2.7h1.6l-2.5 3.9v2.8h-1.3v-2.8z"/>
</g>
<text font-size="7.1" x="251" y="174.8">Solid Edge</text>
<g font-size="6.8" fill="#008080">
<text x="86.4" y="19">80</text>
<text x="86.8" y="29">16</text>
<text x="168.4" y="59" transform="rotate(-90 168.4 59)">27</text>
<text x="151.5" y="80.2" transform="rotate(47 151.5 80.2)">R 1</text>
<text x="71.4" y="86.1" transform="rotate(45 71.4 86.1)">7</text>
<text x="41.7" y="98" transform="rotate(-45 41.7 98)">4</text>
<text x="161.1" y="105.1" transform="rotate(-44 161.1 105.1)">5</text>
<text x="155" y="110.9" transform="rotate(-44 155 110.9)">R 0,</text>
<text x="18.8" y="123.5" transform="rotate(-90 18.8 123.5)">5</text>
<text x="133.9" y="136.6">4</text>
<text x="127.3" y="144.7">12</text>
<text x="123.7" y="153.2">17</text>
<text x="60.4" y="168" transform="rotate(42 60.4 168)">R 3</text>
<text x="126.5" y="193.4" transform="rotate(37 126.5 193.4)">R 3</text>
</g>
<g font-size="6.6" fill="#008080">
<text x="83.2" y="141" transform="rotate(14 83.2 141)">O 34</text>
<text x="190" y="142.7" transform="rotate(-90 190 142.7)">O 36</text>
<text x="166.9" y="144.1" transform="rotate(-90 166.9 144.1)">O 18</text>
<text x="156.1" y="154.4" transform="rotate(-90 156.1 154.4)">O 16</text>
<text x="178.4" y="153.8" transform="rotate(-90 178.4 153.8)">O 21</text>
</g>
<g font-size="3.4">
<text x="236.1" y="10.3">REVISION HISTORY</text>
<text x="201.7" y="14.8">REV</text>
<text x="225.4" y="14.8">DESCRIPTION</text>
<text x="261.7" y="14.8">DATE</text>
<text x="276" y="14.8">APPROVED</text>
<text x="208.7" y="170">NAME</text>
<text x="223.5" y="170">DATE</text>
<text x="190" y="174.1">DRAWN</text>
<text x="190" y="178.1">CHECKED</text>
<text x="190" y="182.2">ENG APPR</text>
<text x="190" y="186.2">MGR APPR</text>
<text x="196.5" y="190.8">UNLESS OTHERWISE SPECIFIED</text>
<text x="195.1" y="194.3">DIMENSIONS ARE IN MILLIMETERS</text>
<text x="204.7" y="197.8">ANGLES ±X.X°</text>
<text x="236" y="192.5">A3</text>
<text x="199.2" y="201.4">2 PL ±X.XX 3 PL ±X.XXX</text>
<text x="234.9" y="201.7">SCALE:</text>
<text x="250.6" y="201.7">WEIGHT:</text>
</g>
<g font-size="3.4" fill="#008080">
<text x="205.7" y="174.1">timlu</text>
<text x="219.2" y="174.1">03/24/26</text>
<text x="234.9" y="197.2">FILE NAME: Finnen_Halterung.dft</text>
<text x="268.6" y="201.7">SHEET 1 OF 1</text>
</g>
<g font-size="2.9">
<text x="234.7" y="180.4">TITLE</text>
<text x="235.4" y="189.5">SIZE</text>
<text x="241.4" y="189.5">DWG NO</text>
<text x="285" y="189.5">REV</text>
</g>
</svg>
